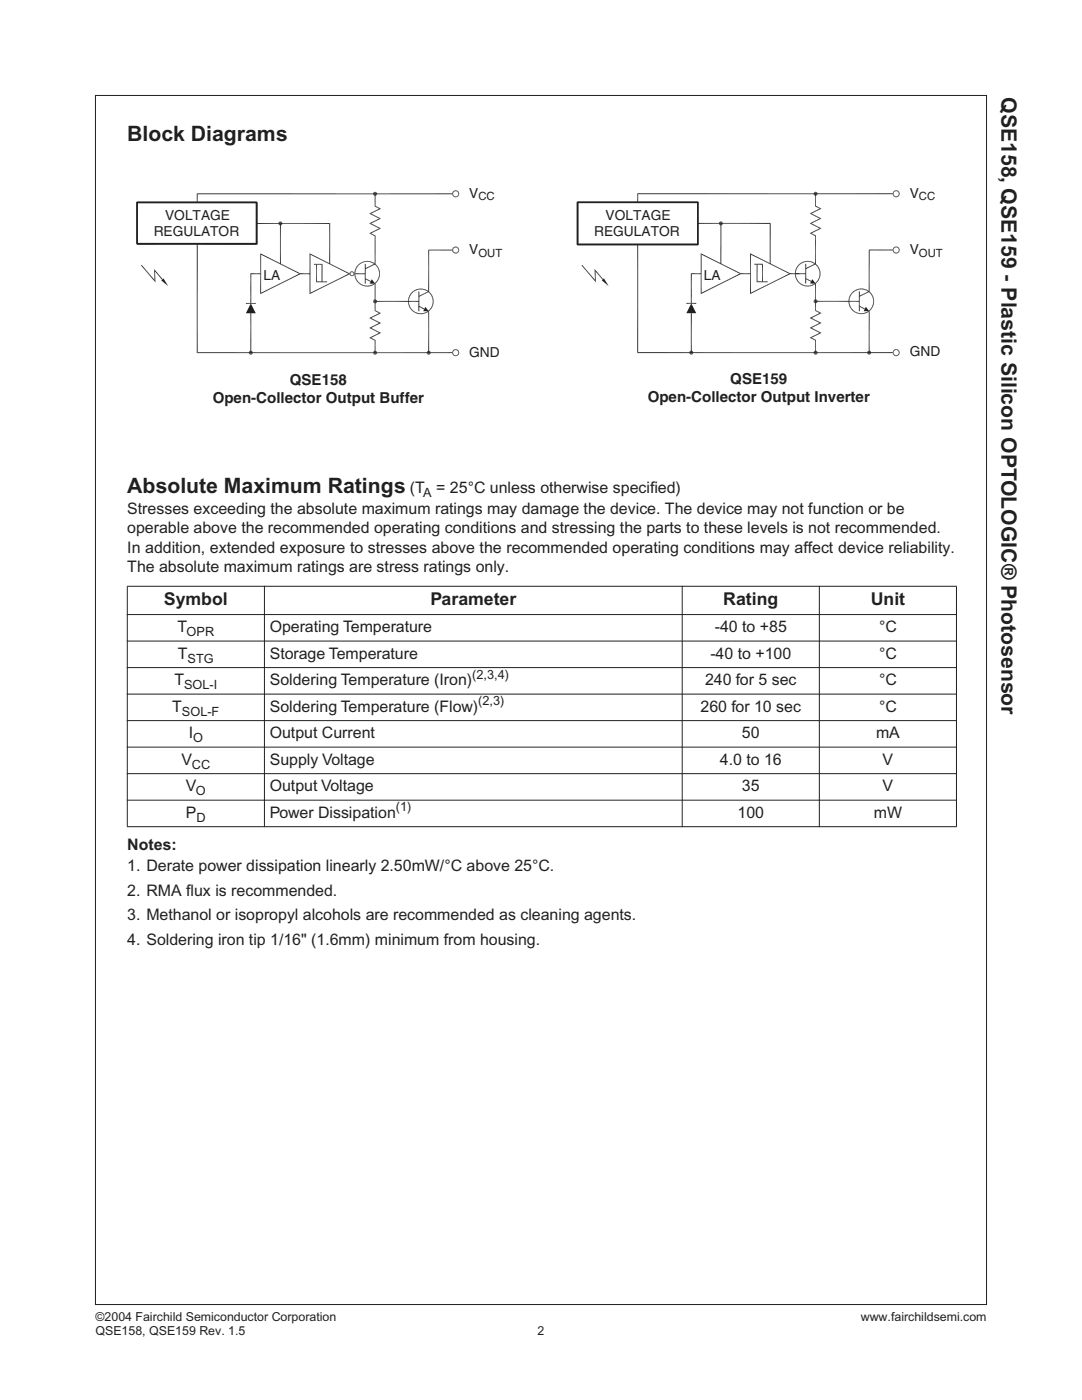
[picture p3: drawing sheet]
<svg xmlns="http://www.w3.org/2000/svg" width="216mm" height="279mm" viewBox="0 0 216 279" stroke-linecap="round" stroke-linejoin="round" font-family="sans-serif">
<g fill="none" stroke="#231f20" stroke-width=".2">
<path d="M19 19.1h177.8v241.2h-177.8zM25.3 117h165.6M25.4 117.1v47.8M52.8 116.9v48.2M136.1 116.9v48.2M163.5 116.9v48.2M190.9 117.1v47.8M25.3 122.6h165.6M25.3 127.9h165.6M25.3 133.2h165.6M25.3 138.5h165.6M25.3 143.8h165.6"/>
<path d="M25.3 149.1h165.6M25.3 154.4h165.6M25.3 159.7h165.6M25.3 165h165.6"/>
</g>
<path d="M27.1 34h162.2v56.4h-162.2z" fill="#fff"/>
<g fill="#231f20">
<path d="M39.3 38.6l.1 1.9h-.1z"/>
<path d="M39.3 38.6l.1 .2v1.7z"/>
</g>
<path d="M39.3 38.7h50.9" fill="none" stroke="#231f20" stroke-width=".2"/>
<g fill="#231f20">
<path d="M85.5 70.4l.4-.2v.2z"/>
<path d="M85.8 70.1l.1 .1-.4 .2z"/>
<path d="M85.7 70l.1 .1-.3 .3z"/>
<path d="M85.5 70h.2l-.2 .4z"/>
<path d="M85.4 70h.1v.4z"/>
<path d="M85.3 70.1l.1-.1 .1 .4z"/>
<path d="M85.3 70.1l.2 .3-.3-.2z"/>
<path d="M85.2 70.2l.3 .2h-.4z"/>
<path d="M85.1 70.4h.4l-.3 .1z"/>
<path d="M85.2 70.5l.3-.1-.2 .3z"/>
<path d="M85.5 70.4l-.1 .4-.1-.1z"/>
<path d="M85.5 70.4v.4h-.1z"/>
<path d="M85.5 70.4l.2 .4h-.2z"/>
<path d="M85.5 70.4l.3 .3-.1 .1z"/>
<path d="M85.5 70.4l.4 .1-.1 .2z"/>
<path d="M85.5 70.4h.4v.1z"/>
<path d="M83.6 59.2l1.9-1.1 .1 .2z"/>
<path d="M83.5 59.1l2-1-1.9 1.1z"/>
<path d="M86.5 59.7v.5h-.1z"/>
<path d="M86.3 59.8l.2-.1-.1 .5z"/>
<path d="M86.4 59.4l.1 .3-.2 .1z"/>
<path d="M86.2 59.4h.2l-.1 .4z"/>
<path d="M86.2 59l.2 .4h-.2z"/>
<path d="M86.1 59.1l.1-.1v.4z"/>
<path d="M86 58.6l.2 .4-.1 .1z"/>
<path d="M85.9 58.7l.1-.1 .1 .5z"/>
<path d="M85.8 58.3l.2 .3-.1 .1z"/>
<path d="M85.7 58.5l.1-.2 .1 .4z"/>
<path d="M85.5 58.1l.3 .2-.1 .2z"/>
<path d="M85.5 58.1l.2 .4-.3-.3z"/>
<path d="M85.1 57.9l.4 .2-.1 .1z"/>
<path d="M85.1 57.9l.3 .3-.4-.2z"/>
<path d="M84.8 57.7l.3 .2-.1 .1z"/>
<path d="M84.8 57.7l.2 .3-.3-.1z"/>
<path d="M84.4 57.6l.4 .1-.1 .2z"/>
<path d="M84.4 57.6l.3 .3-.4-.1z"/>
<path d="M84 57.6h.4l-.1 .2z"/>
<path d="M84 57.6l.3 .2h-.3z"/>
<path d="M83.6 57.6h.4v.2z"/>
<path d="M83.6 57.6l.4 .2h-.4z"/>
<path d="M83.2 57.7l.4-.1v.2z"/>
<path d="M83.2 57.7l.4 .1-.4 .1z"/>
<path d="M82.8 57.9l.4-.2v.2z"/>
<path d="M82.8 57.9h.4l-.3 .1z"/>
<path d="M82.5 58.1l.3-.2 .1 .1z"/>
<path d="M82.5 58.1l.4-.1-.3 .2z"/>
<path d="M82.2 58.3l.3-.2 .1 .1z"/>
<path d="M82.2 58.3l.4-.1-.3 .3z"/>
<path d="M82.2 58.3l.1 .2-.4 .1z"/>
<path d="M81.9 58.6l.4-.1-.3 .2z"/>
<path d="M81.9 58.6l.1 .1-.3 .3z"/>
<path d="M81.7 59l.3-.3-.2 .4z"/>
<path d="M81.7 59l.1 .1-.3 .3z"/>
<path d="M81.5 59.4l.3-.3-.1 .3z"/>
<path d="M81.5 59.4h.2l-.3 .3z"/>
<path d="M81.7 59.4l-.1 .4-.2-.1z"/>
<path d="M81.4 59.7l.2 .1-.2 .4z"/>
<path d="M81.6 59.8v.4h-.2z"/>
<path d="M81.4 60.2h.2l-.2 .4z"/>
<path d="M81.6 60.2v.3l-.2 .1z"/>
<path d="M81.4 60.6l.2-.1-.1 .4z"/>
<path d="M81.6 60.5l.1 .4h-.2z"/>
<path d="M81.5 60.9h.2v.4z"/>
<path d="M81.7 60.9l.1 .3-.1 .1z"/>
<path d="M81.7 61.3l.1-.1 .1 .5z"/>
<path d="M81.8 61.2l.2 .3-.1 .2z"/>
<path d="M81.9 61.7l.1-.2 .2 .5z"/>
<path d="M82 61.5l.3 .3-.1 .2z"/>
<path d="M82.2 62l.1-.2 .2 .4z"/>
<path d="M82.3 61.8l.3 .3-.1 .1z"/>
<path d="M82.6 62.1l.2 .3-.3-.2z"/>
<path d="M82.6 62.1l.3 .2-.1 .1z"/>
<path d="M82.9 62.3l.3 .3-.4-.2z"/>
<path d="M82.9 62.3l.3 .1v.2z"/>
<path d="M83.2 62.4l.4 .3-.4-.1z"/>
<path d="M83.2 62.4l.4 .1v.2z"/>
<path d="M83.6 62.5l.4 .2h-.4z"/>
<path d="M83.6 62.5h.4v.2z"/>
<path d="M84 62.5l.4 .2h-.4z"/>
<path d="M84 62.5h.3l.1 .2z"/>
<path d="M84.3 62.5l.5 .1-.4 .1z"/>
<path d="M84.3 62.5l.4-.1 .1 .2z"/>
<path d="M84.7 62.4h.4l-.3 .2z"/>
<path d="M84.7 62.4l.3-.1 .1 .1z"/>
<path d="M85 62.3l.5-.1-.4 .2z"/>
<path d="M85 62.3l.4-.2 .1 .1z"/>
<path d="M85.4 62.1l.4-.1-.3 .2z"/>
<path d="M85.4 62.1l.3-.3 .1 .2z"/>
<path d="M85.7 61.8l.3-.1-.2 .3z"/>
<path d="M85.9 61.5l.1 .2-.3 .1z"/>
<path d="M85.9 61.5l.3-.2-.2 .4z"/>
<path d="M86.1 61.2l.1 .1-.3 .2z"/>
<path d="M86.1 61.2l.3-.3-.2 .4z"/>
<path d="M86.2 60.9h.2l-.3 .3z"/>
<path d="M86.5 60.6l-.1 .3h-.2z"/>
<path d="M86.3 60.5l.2 .1-.3 .3z"/>
<path d="M86.5 60.2v.4l-.2-.1z"/>
<path d="M86.4 60.2h.1l-.2 .3z"/>
<path d="M84.9 61.2l.6 .9h-1.1z"/>
</g>
<path d="M27.3 48.7h24.1M27.3 40.5h24.1M27.4 40.4v8.4M51.3 40.4v8.4" fill="none" stroke="#231f20" stroke-width=".2"/>
<g fill="#231f20">
<path d="M74.8 47.1l.1 1h-.1z"/>
<path d="M74.8 47.1l.1-.1v1.1z"/>
<path d="M73.7 46.6l1.2 .4-.1 .1z"/>
<path d="M73.7 46.6h.4l.8 .4z"/>
<path d="M73.7 46.6l1.9-1-1.5 1z"/>
<path d="M74.1 46.6l1.5-1h.4z"/>
<path d="M73.7 44.6l2.3 1h-.4z"/>
<path d="M73.7 44.6h.4l1.9 1z"/>
<path d="M73.7 44.6l1.9-1-1.5 1z"/>
<path d="M74.1 44.6l1.5-1h.4z"/>
<path d="M73.7 42.6l2.3 1h-.4z"/>
<path d="M73.7 42.6h.4l1.9 1z"/>
<path d="M73.7 42.6l1.9-.9-1.5 .9z"/>
<path d="M74.1 42.6l1.5-.9h.4z"/>
<path d="M74.8 41.2l1.2 .5h-.4z"/>
<path d="M74.8 41.2l.1-.1 1.1 .6z"/>
<path d="M74.8 40.3l.1 .8-.1 .1z"/>
<path d="M74.8 40.3h.1v.8z"/>
<path d="M52.1 50.8l8 3.8h-.4z"/>
<path d="M51.9 50.5l8.2 4.1-8-3.8z"/>
</g>
<path d="M52 50.5v8.2" fill="none" stroke="#231f20" stroke-width=".2"/>
<g fill="#231f20">
<path d="M52.1 58.4l7.6-3.8-7.8 4.1z"/>
<path d="M51.9 58.7l7.8-4.1h.4z"/>
<path d="M50 60.6l1 1.9h-1.9z"/>
<path d="M50 70.4l.4-.2v.2z"/>
<path d="M50 70.4l.3-.3 .1 .1z"/>
<path d="M50.2 70l.1 .1-.3 .3z"/>
<path d="M50 70h.2l-.2 .4z"/>
<path d="M49.9 70h.1v.4z"/>
<path d="M49.8 70.1l.1-.1 .1 .4z"/>
<path d="M49.8 70.1l.2 .3-.3-.2z"/>
<path d="M49.7 70.2l.3 .2h-.3z"/>
<path d="M49.7 70.4h.3l-.3 .1z"/>
<path d="M49.7 70.5l.3-.1-.2 .3z"/>
<path d="M50 70.4l-.1 .4-.1-.1z"/>
<path d="M50 70.4v.4h-.1z"/>
<path d="M50 70.4l.2 .4h-.2z"/>
<path d="M50 70.4l.3 .3-.1 .1z"/>
<path d="M50 70.4l.4 .1-.1 .2z"/>
<path d="M50 70.4h.4v.1z"/>
</g>
<path d="M50.1 62.5v7.9" fill="none" stroke="#231f20" stroke-width=".2"/>
<g fill="#231f20">
<path d="M28.1 53l.2-.1 2.5 3z"/>
<path d="M28.1 53l2.7 2.9 .2 .5z"/>
</g>
<path d="M30.9 53.7v2.7" fill="none" stroke="#231f20" stroke-width=".29"/>
<g fill="#231f20">
<path d="M30.7 53.7l1.8 2-1.6-1.5z"/>
<path d="M30.9 54.2l1.6 1.5-.2 .1z"/>
<path d="M32.2 56l.4-.4 1 1.5z"/>
<path d="M50.1 54.7l1.9-.2v.2z"/>
</g>
<path d="M50 54.6h2M50.1 54.5v4.1" fill="none" stroke="#231f20" stroke-width=".2"/>
<g fill="#231f20">
<path d="M49.1 60.6l1.9-.1v.1z"/>
<path d="M49.1 60.5h1.9l-1.9 .1z"/>
<path d="M50 58.6h.1v2z"/>
<path d="M50 58.6l.1 2h-.1z"/>
</g>
<path d="M74.8 56.6v4.5M83.6 58.2v3.9" fill="none" stroke="#231f20" stroke-width=".2"/>
<g fill="#231f20">
<path d="M74.8 70.4l.4-.2v.2z"/>
<path d="M75.1 70.1l.1 .1-.4 .2z"/>
<path d="M75 70l.1 .1-.3 .3z"/>
<path d="M74.8 70h.2l-.2 .4z"/>
<path d="M74.7 70h.1v.4z"/>
<path d="M74.6 70.1l.1-.1 .1 .4z"/>
<path d="M74.6 70.1l.2 .3-.3-.2z"/>
<path d="M74.5 70.2l.3 .2h-.3z"/>
<path d="M74.5 70.4h.3l-.3 .1z"/>
<path d="M74.5 70.5l.3-.1-.2 .3z"/>
<path d="M74.6 70.7l.2-.3-.1 .4z"/>
<path d="M74.8 70.4v.4h-.1z"/>
<path d="M74.8 70.4l.2 .4h-.2z"/>
<path d="M74.8 70.4l.3 .3-.1 .1z"/>
<path d="M74.8 70.4l.4 .1-.1 .2z"/>
<path d="M74.8 70.4h.4v.1z"/>
<path d="M74.8 69h.1v1.4z"/>
<path d="M74.8 69l.1 1.4h-.1z"/>
<path d="M74.8 68l.1 1h-.1z"/>
<path d="M74.8 68l.1-.1v1.1z"/>
<path d="M73.7 67.4l1.2 .5-.1 .1z"/>
<path d="M73.7 67.4h.4l.8 .5z"/>
<path d="M73.7 67.4l1.9-1-1.5 1z"/>
<path d="M74.1 67.4l1.5-1h.4z"/>
<path d="M73.7 65.5l2.3 .9h-.4z"/>
<path d="M73.7 65.5h.4l1.9 .9z"/>
<path d="M73.7 65.5l1.9-1-1.5 1z"/>
<path d="M74.1 65.5l1.5-1h.4z"/>
<path d="M73.7 63.5l2.3 1h-.4z"/>
<path d="M73.7 63.5h.4l1.9 1z"/>
<path d="M73.7 63.5l1.9-1-1.5 1z"/>
<path d="M74.1 63.5l1.5-1h.4z"/>
<path d="M74.8 62.1l1.2 .4h-.4z"/>
<path d="M74.8 62.1l.1-.2 1.1 .6z"/>
<path d="M74.8 61.1l.1 .8-.1 .2z"/>
<path d="M74.8 61.1h.1v.8z"/>
<path d="M83.6 61l1.1 .6-1.2-.4z"/>
<path d="M83.5 61.2l1.2 .4-.1 .2z"/>
<path d="M70.7 54.4v.2h-.2z"/>
<path d="M70.5 54.5l.2-.1-.2 .2z"/>
<path d="M70.6 54.3l.1 .1-.2 .1z"/>
<path d="M70.4 54.4l.2-.1-.1 .2z"/>
<path d="M70.4 54.2l.2 .1-.2 .1z"/>
<path d="M70.4 54.2v.2z"/>
<path d="M70.2 54.1l.2 .1-.1 .1z"/>
<path d="M70.2 54.1l.1 .2z"/>
<path d="M70 54.2l.2-.1v.2z"/>
<path d="M70 54.2l.2 .1z"/>
<path d="M69.9 54.3l.1-.1 .1 .1z"/>
<path d="M69.9 54.3h.2z"/>
<path d="M69.9 54.3l.1 .1h-.2z"/>
<path d="M69.8 54.4h.2z"/>
<path d="M69.8 54.4l.1 .1-.2 .1z"/>
<path d="M69.7 54.6l.2-.1z"/>
<path d="M69.7 54.6h.2l-.1 .2z"/>
<path d="M69.9 54.6l-.1 .2z"/>
<path d="M69.8 54.8h.1v.2z"/>
<path d="M69.9 54.8v.2z"/>
<path d="M70 54.9v.2l-.1-.1z"/>
<path d="M70 54.9v.2z"/>
<path d="M70.1 54.9l.1 .2h-.2z"/>
<path d="M70.1 54.9l.1 .2z"/>
<path d="M70.2 54.9l.2 .2h-.2z"/>
<path d="M70.2 54.9l.2 .2z"/>
<path d="M70.3 54.9l.3 .1-.2 .1z"/>
<path d="M70.3 54.9l.3 .1z"/>
<path d="M70.4 54.9l.3-.1-.1 .2z"/>
<path d="M70.5 54.8h.2l-.3 .1z"/>
<path d="M70.5 54.8l.2-.2v.2z"/>
<path d="M70.5 54.6h.2l-.2 .2z"/>
<path d="M61.9 50.8l8 3.8h-.4z"/>
<path d="M61.8 50.5l8.1 4.1-8-3.8z"/>
</g>
<path d="M61.9 50.5v8.2" fill="none" stroke="#231f20" stroke-width=".2"/>
<g fill="#231f20">
<path d="M61.9 58.4l7.6-3.8-7.7 4.1z"/>
<path d="M61.8 58.7l7.7-4.1h.4z"/>
<path d="M62.6 52.7h1.7l-1.7 .1z"/>
<path d="M62.6 52.8l1.7-.1-.1 .1z"/>
</g>
<path d="M64.3 52.7v3.5" fill="none" stroke="#231f20" stroke-width=".2"/>
<g fill="#231f20">
<path d="M59.9 54.7l2-.2v.2z"/>
<path d="M59.9 54.5h2l-2 .2z"/>
</g>
<path d="M63.1 56.2h2.2M63.2 52.7v3.6M74.8 48.1v4.6M74.8 60.1h6.8" fill="none" stroke="#231f20" stroke-width=".2"/>
<g fill="#231f20">
<path d="M75.8 54.2v.4h-.1z"/>
<path d="M75.6 54.3l.2-.1-.1 .4z"/>
<path d="M75.7 53.8l.1 .4-.2 .1z"/>
<path d="M75.5 53.9l.2-.1-.1 .5z"/>
<path d="M75.5 53.5l.2 .3-.2 .1z"/>
<path d="M75.4 53.5h.1v.4z"/>
<path d="M75.3 53.1l.2 .4h-.1z"/>
<path d="M75.2 53.2l.1-.1 .1 .4z"/>
<path d="M75.1 52.8l.2 .3-.1 .1z"/>
<path d="M75 52.9l.1-.1 .1 .4z"/>
<path d="M74.8 52.6l.3 .2-.1 .1z"/>
<path d="M74.8 52.6l.2 .3-.3-.2z"/>
<path d="M74.4 52.3l.4 .3-.1 .1z"/>
<path d="M74.4 52.3l.3 .4-.3-.2z"/>
<path d="M74.1 52.2l.3 .1v.2z"/>
<path d="M74.1 52.2l.3 .3-.4-.1z"/>
<path d="M73.7 52.1l.4 .1-.1 .2z"/>
<path d="M73.7 52.1l.3 .3-.4-.1z"/>
<path d="M73.3 52.1h.4l-.1 .2z"/>
<path d="M73.3 52.1l.3 .2h-.3z"/>
<path d="M72.9 52.1h.4v.2z"/>
<path d="M72.9 52.1l.4 .2h-.4z"/>
<path d="M72.5 52.2l.4-.1v.2z"/>
<path d="M72.5 52.2l.4 .1-.4 .1z"/>
<path d="M72.1 52.3l.4-.1v.2z"/>
<path d="M72.1 52.3l.4 .1-.3 .1z"/>
<path d="M71.8 52.6l.3-.3 .1 .2z"/>
<path d="M71.8 52.6l.4-.1-.3 .2z"/>
<path d="M71.5 52.8l.3-.2 .1 .1z"/>
<path d="M71.5 52.8l.4-.1-.3 .2z"/>
<path d="M71.5 52.8l.1 .1-.4 .2z"/>
<path d="M71.2 53.1l.4-.2-.2 .3z"/>
<path d="M71.2 53.1l.2 .1-.4 .3z"/>
<path d="M71 53.5l.4-.3-.2 .3z"/>
<path d="M71 53.5h.2l-.4 .3z"/>
<path d="M70.8 53.8l.4-.3-.2 .4z"/>
<path d="M70.8 53.8l.2 .1-.3 .3z"/>
<path d="M71 53.9l-.1 .4-.2-.1z"/>
<path d="M70.7 54.2l.2 .1-.2 .3z"/>
<path d="M70.9 54.3v.3h-.2z"/>
<path d="M70.7 54.6h.2l-.2 .4z"/>
<path d="M70.9 54.6v.4h-.2z"/>
<path d="M70.7 55h.2l-.1 .4z"/>
<path d="M70.9 55l.1 .4h-.2z"/>
<path d="M70.8 55.4h.2v.4z"/>
<path d="M71 55.4l.2 .3-.2 .1z"/>
<path d="M71 55.8l.2-.1v.4z"/>
<path d="M71.2 55.7l.2 .3-.2 .1z"/>
<path d="M71.2 56.1l.2-.1 .1 .4z"/>
<path d="M71.4 56l.2 .3-.1 .1z"/>
<path d="M71.5 56.4l.1-.1 .2 .4z"/>
<path d="M71.6 56.3l.3 .3-.1 .1z"/>
<path d="M71.9 56.6l.2 .3-.3-.2z"/>
<path d="M71.9 56.6l.3 .2-.1 .1z"/>
<path d="M72.2 56.8l.3 .3-.4-.2z"/>
<path d="M72.2 56.8l.3 .1v.2z"/>
<path d="M72.5 56.9l.4 .3-.4-.1z"/>
<path d="M72.5 56.9l.4 .1v.2z"/>
<path d="M72.9 57l.4 .2h-.4z"/>
<path d="M72.9 57h.4v.2z"/>
<path d="M73.3 57l.4 .2h-.4z"/>
<path d="M73.3 57h.3l.1 .2z"/>
<path d="M73.6 57l.5 .1-.4 .1z"/>
<path d="M73.6 57l.4-.1 .1 .2z"/>
<path d="M74 56.9h.4l-.3 .2z"/>
<path d="M74 56.9l.4-.1v.1z"/>
<path d="M74.4 56.8l.4-.1-.4 .2z"/>
<path d="M74.4 56.8l.3-.2 .1 .1z"/>
<path d="M74.7 56.6l.4-.2-.3 .3z"/>
<path d="M74.7 56.6l.3-.3 .1 .1z"/>
<path d="M75 56.3l.3-.2-.2 .3z"/>
<path d="M75.2 56l.1 .1-.3 .2z"/>
<path d="M75.2 56l.3-.2-.2 .3z"/>
<path d="M75.4 55.7l.1 .1-.3 .2z"/>
<path d="M75.4 55.7l.3-.3-.2 .4z"/>
<path d="M75.5 55.4h.2l-.3 .3z"/>
<path d="M75.8 55l-.1 .4h-.2z"/>
<path d="M75.6 55h.2l-.3 .4z"/>
<path d="M75.8 54.6v.4h-.2z"/>
<path d="M75.7 54.6h.1l-.2 .4z"/>
</g>
<path d="M72.9 52.7v3.9" fill="none" stroke="#231f20" stroke-width=".2"/>
<g fill="#231f20">
<path d="M74.2 55.7l.6 .9h-1.1z"/>
<path d="M74.8 60.2l.4-.2v.2z"/>
<path d="M75.1 59.9l.1 .1-.4 .2z"/>
<path d="M75 59.8l.1 .1-.3 .3z"/>
<path d="M74.8 59.8h.2l-.2 .4z"/>
<path d="M74.7 59.8h.1v.4z"/>
<path d="M74.6 59.9l.1-.1 .1 .4z"/>
<path d="M74.6 59.9l.2 .3-.3-.2z"/>
<path d="M74.5 60l.3 .2h-.3z"/>
<path d="M74.5 60.2h.3l-.3 .1z"/>
<path d="M74.5 60.3l.3-.1-.2 .2z"/>
<path d="M74.6 60.4l.2-.2-.1 .3z"/>
<path d="M74.8 60.2v.3h-.1z"/>
<path d="M74.8 60.2l.2 .3h-.2z"/>
<path d="M74.8 60.2l.3 .2-.1 .1z"/>
<path d="M74.8 60.2l.4 .1-.1 .1z"/>
<path d="M74.8 60.2h.4v.1z"/>
<path d="M72.9 53.7l1.9-1.1 .1 .1z"/>
<path d="M72.8 53.6l2-1-1.9 1.1z"/>
<path d="M72.9 55.5l1.1 .6-1.2-.4z"/>
<path d="M72.8 55.7l1.2 .4-.1 .1z"/>
<path d="M70.9 54.5h2l-2 .2z"/>
<path d="M70.9 54.7l2-.2v.2z"/>
<path d="M81.6 60.1h2l-2 .1z"/>
<path d="M81.6 60.2l2-.1v.1z"/>
<path d="M74.8 38.7l.4-.2v.2z"/>
<path d="M74.8 38.7l.3-.3 .1 .1z"/>
<path d="M75 38.3l.1 .1-.3 .3z"/>
<path d="M74.8 38.3h.2l-.2 .4z"/>
<path d="M74.7 38.3h.1v.4z"/>
<path d="M74.6 38.4l.1-.1 .1 .4z"/>
<path d="M74.6 38.4l.2 .3-.3-.2z"/>
<path d="M74.5 38.5l.3 .2h-.3z"/>
<path d="M74.5 38.7h.3l-.3 .1z"/>
<path d="M74.5 38.8l.3-.1-.2 .3z"/>
<path d="M74.6 39l.2-.3-.1 .3z"/>
<path d="M74.8 38.7v.4l-.1-.1z"/>
<path d="M74.8 38.7l.2 .3-.2 .1z"/>
<path d="M74.8 38.7l.3 .3h-.1z"/>
<path d="M74.8 38.7l.4 .1-.1 .2z"/>
<path d="M74.8 38.7h.4v.1z"/>
<path d="M74.8 38.7l.1 1.6h-.1z"/>
<path d="M74.8 38.7h.1v1.6z"/>
<path d="M91.6 70.2v.2h-.1z"/>
<path d="M91.4 70.2h.2l-.1 .2z"/>
<path d="M91.5 70l.1 .2h-.2z"/>
<path d="M91.4 70.1l.1-.1-.1 .2z"/>
<path d="M91.3 69.8l.2 .2-.1 .1z"/>
<path d="M91.3 69.8l.1 .3-.2-.1z"/>
<path d="M91.1 69.7l.2 .1-.1 .2z"/>
<path d="M91.1 69.7l.1 .3-.1-.1z"/>
<path d="M90.9 69.7h.2v.2z"/>
<path d="M90.9 69.7l.2 .2h-.2z"/>
<path d="M90.7 69.7h.2v.2z"/>
<path d="M90.7 69.7l.2 .2h-.1z"/>
<path d="M90.5 69.8l.2-.1 .1 .2z"/>
<path d="M90.5 69.8l.3 .1-.2 .1z"/>
<path d="M90.4 70l.1-.2 .1 .2z"/>
<path d="M90.4 70h.2l-.1 .1z"/>
<path d="M90.4 70l.1 .1-.2 .1z"/>
<path d="M90.3 70.2l.2-.1-.1 .1z"/>
<path d="M90.3 70.2h.1l-.2 .2z"/>
<path d="M90.2 70.4l.2-.2v.2z"/>
<path d="M90.2 70.4h.2l-.1 .2z"/>
<path d="M90.4 70.4v.1l-.1 .1z"/>
<path d="M90.3 70.6l.1-.1v.3z"/>
<path d="M90.4 70.5l.1 .2-.1 .1z"/>
<path d="M90.4 70.8l.1-.1v.3z"/>
<path d="M90.5 70.7l.1 .1-.1 .2z"/>
<path d="M90.6 70.8l.1 .3-.2-.1z"/>
<path d="M90.6 70.8l.2 .1-.1 .2z"/>
<path d="M90.8 70.9l.1 .2h-.2z"/>
<path d="M90.8 70.9h.1v.2z"/>
<path d="M90.9 70.9l.2 .2h-.2z"/>
<path d="M90.9 70.9h.2v.2z"/>
<path d="M91.1 70.9l.2 .1-.2 .1z"/>
<path d="M91.1 70.9l.1-.1 .1 .2z"/>
<path d="M91.2 70.8h.3l-.2 .2z"/>
<path d="M91.4 70.7l.1 .1h-.3z"/>
<path d="M91.4 70.7l.2-.1-.1 .2z"/>
<path d="M91.4 70.5l.2 .1-.2 .1z"/>
<path d="M91.4 70.5l.2-.1v.2z"/>
<path d="M91.5 70.4h.1l-.2 .1z"/>
</g>
<path d="M85.5 62.1v8.3" fill="none" stroke="#231f20" stroke-width=".2"/>
<g fill="#231f20">
<path d="M91.6 49.7v.2h-.1z"/>
<path d="M91.4 49.7h.2l-.1 .2z"/>
<path d="M91.5 49.5l.1 .2h-.2z"/>
<path d="M91.4 49.6l.1-.1-.1 .2z"/>
<path d="M91.3 49.3l.2 .2-.1 .1z"/>
<path d="M91.3 49.3l.1 .3-.2-.1z"/>
<path d="M91.1 49.2l.2 .1-.1 .2z"/>
<path d="M91.1 49.2l.1 .3-.1-.1z"/>
<path d="M90.9 49.2h.2v.2z"/>
<path d="M90.9 49.2l.2 .2h-.2z"/>
<path d="M90.7 49.2h.2v.2z"/>
<path d="M90.7 49.2l.2 .2h-.1z"/>
<path d="M90.5 49.3l.2-.1 .1 .2z"/>
<path d="M90.5 49.3l.3 .1-.2 .1z"/>
<path d="M90.4 49.5l.1-.2 .1 .2z"/>
<path d="M90.4 49.5h.2l-.1 .1z"/>
<path d="M90.4 49.5l.1 .1-.2 .1z"/>
<path d="M90.3 49.7l.2-.1-.1 .1z"/>
<path d="M90.3 49.7h.1l-.2 .2z"/>
<path d="M90.2 49.9l.2-.2v.2z"/>
<path d="M90.2 49.9h.2l-.1 .2z"/>
<path d="M90.4 49.9v.2h-.1z"/>
<path d="M90.3 50.1h.1v.2z"/>
<path d="M90.4 50.1l.1 .1-.1 .1z"/>
<path d="M90.4 50.3l.1-.1v.3z"/>
<path d="M90.5 50.2l.1 .1-.1 .2z"/>
<path d="M90.6 50.3l.1 .3-.2-.1z"/>
<path d="M90.6 50.3l.2 .1-.1 .2z"/>
<path d="M90.8 50.4l.1 .2h-.2z"/>
<path d="M90.8 50.4h.1v.2z"/>
<path d="M90.9 50.4l.2 .2h-.2z"/>
<path d="M90.9 50.4h.2v.2z"/>
<path d="M91.1 50.4l.2 .1-.2 .1z"/>
<path d="M91.1 50.4l.1-.1 .1 .2z"/>
<path d="M91.2 50.3h.3l-.2 .2z"/>
<path d="M91.4 50.2l.1 .1h-.3z"/>
<path d="M91.4 50.2l.2-.1-.1 .2z"/>
<path d="M91.4 50.1h.2l-.2 .1z"/>
<path d="M91.4 50.1l.2-.2v.2z"/>
<path d="M91.5 49.9h.1l-.2 .2z"/>
</g>
<path d="M85.5 49.9h4.7" fill="none" stroke="#231f20" stroke-width=".2"/>
<g fill="#231f20">
<path d="M91.6 38.5v.2h-.1z"/>
<path d="M91.4 38.5h.2l-.1 .2z"/>
<path d="M91.5 38.3l.1 .2h-.2z"/>
<path d="M91.4 38.4l.1-.1-.1 .2z"/>
<path d="M91.3 38.1l.2 .2-.1 .1z"/>
<path d="M91.3 38.1l.1 .3-.2-.1z"/>
<path d="M91.1 38l.2 .1-.1 .2z"/>
<path d="M91.1 38l.1 .3-.1-.1z"/>
<path d="M90.9 38h.2v.2z"/>
<path d="M90.9 38l.2 .2h-.2z"/>
<path d="M90.7 38h.2v.2z"/>
<path d="M90.7 38l.2 .2h-.1z"/>
<path d="M90.5 38.1l.2-.1 .1 .2z"/>
<path d="M90.5 38.1l.3 .1-.2 .1z"/>
<path d="M90.5 38.1l.1 .2h-.2z"/>
<path d="M90.4 38.3h.2l-.1 .1z"/>
<path d="M90.4 38.3l.1 .1-.2 .1z"/>
<path d="M90.3 38.5l.2-.1-.1 .1z"/>
<path d="M90.3 38.5h.1l-.2 .2z"/>
<path d="M90.2 38.7l.2-.2v.2z"/>
<path d="M90.2 38.7h.2l-.1 .2z"/>
<path d="M90.4 38.7v.1l-.1 .1z"/>
<path d="M90.3 38.9l.1-.1v.3z"/>
<path d="M90.4 38.8l.1 .2-.1 .1z"/>
<path d="M90.4 39.1l.1-.1v.2z"/>
<path d="M90.5 39l.1 .1-.1 .1z"/>
<path d="M90.6 39.1l.1 .2-.2-.1z"/>
<path d="M90.6 39.1l.2 .1-.1 .1z"/>
<path d="M90.8 39.2l.1 .2-.2-.1z"/>
<path d="M90.8 39.2h.1v.2z"/>
<path d="M90.9 39.2l.2 .1-.2 .1z"/>
<path d="M90.9 39.2h.2v.1z"/>
<path d="M91.1 39.2h.2l-.2 .1z"/>
<path d="M91.1 39.2l.1-.1 .1 .1z"/>
<path d="M91.2 39.1h.3l-.2 .1z"/>
<path d="M91.4 39l.1 .1h-.3z"/>
<path d="M91.4 39l.2-.1-.1 .2z"/>
<path d="M91.4 38.8l.2 .1-.2 .1z"/>
<path d="M91.4 38.8l.2-.1v.2z"/>
<path d="M91.5 38.7h.1l-.2 .1z"/>
</g>
<path d="M85.5 49.9v8.3" fill="none" stroke="#231f20" stroke-width=".2"/>
<g fill="#231f20">
<path d="M55.9 44.6l.4-.2v.2z"/>
<path d="M56.2 44.3l.1 .1-.4 .2z"/>
<path d="M56.1 44.2l.1 .1-.3 .3z"/>
<path d="M55.9 44.2h.2l-.2 .4z"/>
<path d="M55.8 44.2h.1v.4z"/>
<path d="M55.7 44.3l.1-.1 .1 .4z"/>
<path d="M55.7 44.3l.2 .3-.3-.2z"/>
<path d="M55.6 44.4l.3 .2h-.3z"/>
<path d="M55.6 44.6h.3l-.3 .2z"/>
<path d="M55.6 44.8l.3-.2-.2 .3z"/>
<path d="M55.7 44.9l.2-.3-.1 .4z"/>
<path d="M55.9 44.6v.4h-.1z"/>
<path d="M55.9 44.6l.2 .4h-.2z"/>
<path d="M55.9 44.6l.3 .3-.1 .1z"/>
<path d="M55.9 44.6l.4 .2-.1 .1z"/>
<path d="M55.9 44.6h.4v.2z"/>
</g>
<path d="M39.4 48.7v21.8M51.3 44.6h14.6M56 44.6v8.1M65.8 44.5v8.2M39.3 70.4h50.9" fill="none" stroke="#231f20" stroke-width=".2"/>
<g fill="#231f20">
<path d="M160.8 55.5l1.1 .6-1.2-.4z"/>
<path d="M160.7 55.7l1.2 .4-.1 .1z"/>
<path d="M163.7 54.2v.4h-.2z"/>
<path d="M163.5 54.2h.2l-.2 .4z"/>
<path d="M163.6 53.8l.1 .4h-.2z"/>
<path d="M163.4 53.9l.2-.1-.1 .4z"/>
<path d="M163.4 53.5l.2 .3-.2 .1z"/>
<path d="M163.3 53.5h.1v.4z"/>
<path d="M163.2 53.1l.2 .4h-.1z"/>
<path d="M163.1 53.2l.1-.1 .1 .4z"/>
<path d="M163 52.8l.2 .3-.1 .1z"/>
<path d="M162.8 52.9l.2-.1 .1 .4z"/>
<path d="M162.7 52.5l.3 .3-.2 .1z"/>
<path d="M162.7 52.5l.1 .4-.2-.2z"/>
<path d="M162.3 52.3l.4 .2-.1 .2z"/>
<path d="M162.3 52.3l.3 .4-.4-.2z"/>
<path d="M162 52.2l.3 .1-.1 .2z"/>
<path d="M162 52.2l.2 .3-.3-.1z"/>
<path d="M161.6 52.1l.4 .1-.1 .2z"/>
<path d="M161.6 52.1l.3 .3-.4-.1z"/>
<path d="M161.2 52.1h.4l-.1 .2z"/>
<path d="M161.2 52.1l.3 .2-.3-.1z"/>
<path d="M160.8 52.1h.4v.1z"/>
<path d="M160.8 52.1l.4 .1-.4 .1z"/>
<path d="M160.4 52.2l.4-.1v.2z"/>
<path d="M160.4 52.2l.4 .1-.4 .1z"/>
<path d="M160 52.3l.4-.1v.2z"/>
<path d="M160 52.3l.4 .1-.3 .1z"/>
<path d="M159.7 52.5l.3-.2 .1 .2z"/>
<path d="M159.7 52.5h.4l-.3 .2z"/>
<path d="M159.4 52.8l.3-.3 .1 .2z"/>
<path d="M159.4 52.8l.4-.1-.3 .2z"/>
<path d="M159.4 52.8l.1 .1-.4 .2z"/>
<path d="M159.1 53.1l.4-.2-.3 .3z"/>
<path d="M159.1 53.1l.1 .1-.3 .3z"/>
<path d="M158.9 53.5l.3-.3-.2 .3z"/>
<path d="M158.9 53.5h.1l-.3 .3z"/>
<path d="M158.7 53.8l.3-.3-.1 .4z"/>
<path d="M158.7 53.8l.2 .1-.3 .3z"/>
<path d="M158.9 53.9l-.1 .3h-.2z"/>
<path d="M158.6 54.2h.2l-.2 .4z"/>
<path d="M158.8 54.2v.4h-.2z"/>
<path d="M158.6 54.6h.2l-.2 .4z"/>
<path d="M158.8 54.6v.4h-.2z"/>
<path d="M158.6 55h.2l-.1 .4z"/>
<path d="M158.8 55l.1 .4h-.2z"/>
<path d="M158.7 55.4h.2v.4z"/>
<path d="M158.9 55.4l.1 .3-.1 .1z"/>
<path d="M158.9 55.8l.1-.1 .1 .4z"/>
<path d="M159 55.7l.2 .3-.1 .1z"/>
<path d="M159.1 56.1l.1-.1 .2 .4z"/>
<path d="M159.2 56l.3 .3-.1 .1z"/>
<path d="M159.4 56.4l.1-.1 .2 .4z"/>
<path d="M159.5 56.3l.3 .3-.1 .1z"/>
<path d="M159.8 56.6l.2 .3-.3-.2z"/>
<path d="M159.8 56.6l.3 .1-.1 .2z"/>
<path d="M160.1 56.7l.3 .4-.4-.2z"/>
<path d="M160.1 56.7l.3 .2v.2z"/>
<path d="M160.4 56.9l.4 .2h-.4z"/>
<path d="M160.4 56.9l.4 .1v.1z"/>
<path d="M160.8 57l.4 .2-.4-.1z"/>
<path d="M160.8 57h.4v.2z"/>
<path d="M161.2 57l.4 .1-.4 .1z"/>
<path d="M161.2 57h.3l.1 .1z"/>
<path d="M161.5 57l.5 .1h-.4z"/>
<path d="M161.5 57l.4-.1 .1 .2z"/>
<path d="M161.9 56.9h.4l-.3 .2z"/>
<path d="M161.9 56.9l.3-.2 .1 .2z"/>
<path d="M162.2 56.7h.5l-.4 .2z"/>
<path d="M162.2 56.7l.4-.1 .1 .1z"/>
<path d="M162.6 56.6l.4-.2-.3 .3z"/>
<path d="M162.6 56.6l.2-.3 .2 .1z"/>
<path d="M162.8 56.3l.4-.2-.2 .3z"/>
<path d="M163.1 56l.1 .1-.4 .2z"/>
<path d="M163.1 56l.3-.2-.2 .3z"/>
<path d="M163.3 55.7l.1 .1-.3 .2z"/>
<path d="M163.3 55.7l.3-.3-.2 .4z"/>
<path d="M163.4 55.4h.2l-.3 .3z"/>
<path d="M163.7 55l-.1 .4h-.2z"/>
<path d="M163.5 55h.2l-.3 .4z"/>
<path d="M163.7 54.6v.4h-.2z"/>
<path d="M163.5 54.6h.2l-.2 .4z"/>
<path d="M160.8 53.7l1.9-1.1 .1 .1z"/>
<path d="M160.7 53.6l2-1-1.9 1.1z"/>
<path d="M127.2 38.6l.1 1.8h-.1z"/>
<path d="M127.2 38.6l.1 .2v1.6z"/>
</g>
<path d="M127.2 38.7h50.9M115.2 48.7h24.1M115.2 40.4h24.1M115.3 40.4v8.4M127.2 48.7v21.8M139.2 40.4v8.4M127.2 70.4h50.9" fill="none" stroke="#231f20" stroke-width=".2"/>
<g fill="#231f20">
<path d="M116 53l.2-.1 2.5 3z"/>
<path d="M116 53l2.7 2.9 .2 .4z"/>
</g>
<path d="M118.8 53.7v2.6" fill="none" stroke="#231f20" stroke-width=".29"/>
<g fill="#231f20">
<path d="M118.6 53.7l1.8 2-1.6-1.5z"/>
<path d="M118.8 54.2l1.6 1.5-.2 .1z"/>
<path d="M120.1 55.9l.4-.3 .9 1.5z"/>
<path d="M140 50.8l8 3.8h-.4z"/>
<path d="M139.8 50.5l8.2 4.1-8-3.8z"/>
</g>
<path d="M139.9 50.5v8.2" fill="none" stroke="#231f20" stroke-width=".2"/>
<g fill="#231f20">
<path d="M140 58.4l7.6-3.8-7.8 4.1z"/>
<path d="M139.8 58.7l7.8-4.1h.4z"/>
<path d="M149.8 50.8l8 3.8h-.4z"/>
<path d="M149.7 50.5l8.1 4.1-8-3.8z"/>
</g>
<path d="M149.8 50.5v8.2" fill="none" stroke="#231f20" stroke-width=".2"/>
<g fill="#231f20">
<path d="M149.8 58.4l7.6-3.8-7.7 4.1z"/>
<path d="M149.7 58.7l7.7-4.1h.4z"/>
<path d="M150.5 52.6h1.7l-1.7 .2z"/>
<path d="M150.5 52.8l1.7-.2-.1 .2z"/>
</g>
<path d="M151 56.2h2.2M151.1 52.7v3.6M152.1 52.6v3.6M160.8 52.7v3.9M137.9 62.5v7.9" fill="none" stroke="#231f20" stroke-width=".2"/>
<g fill="#231f20">
<path d="M137.9 70.4l.4-.2v.2z"/>
<path d="M137.9 70.4l.3-.3 .1 .1z"/>
<path d="M138.1 70l.1 .1-.3 .3z"/>
<path d="M137.9 70h.2l-.2 .4z"/>
<path d="M137.8 70h.1v.4z"/>
<path d="M137.7 70.1l.1-.1 .1 .4z"/>
<path d="M137.7 70.1l.2 .3-.3-.2z"/>
<path d="M137.6 70.2l.3 .2h-.4z"/>
<path d="M137.5 70.4h.4l-.3 .1z"/>
<path d="M137.6 70.5l.3-.1-.2 .3z"/>
<path d="M137.9 70.4l-.1 .3h-.1z"/>
<path d="M137.9 70.4v.4l-.1-.1z"/>
<path d="M137.9 70.4l.2 .3-.2 .1z"/>
<path d="M137.9 70.4l.3 .3h-.1z"/>
<path d="M137.9 70.4l.4 .1-.1 .2z"/>
<path d="M137.9 70.4h.4v.1z"/>
<path d="M137.9 60.5l1 2h-1.9z"/>
<path d="M137 60.6l1.9-.2v.2z"/>
<path d="M137 60.4h1.9l-1.9 .2z"/>
<path d="M138 54.7l1.9-.2v.2z"/>
</g>
<path d="M137.9 54.6h2M137.9 54.5v4.1" fill="none" stroke="#231f20" stroke-width=".2"/>
<g fill="#231f20">
<path d="M137.9 58.6h.1v1.9z"/>
<path d="M137.9 58.6l.1 1.9h-.1z"/>
<path d="M147.8 54.7l1.9-.2v.2z"/>
<path d="M147.8 54.5h1.9l-1.9 .2z"/>
<path d="M157.5 54.7l2-.2v.2z"/>
<path d="M157.5 54.5h2l-2 .2z"/>
<path d="M158.8 54.5h2l-2 .2z"/>
<path d="M158.8 54.7l2-.2v.2z"/>
</g>
<path d="M139.2 44.6h14.6M153.7 44.5v8.2" fill="none" stroke="#231f20" stroke-width=".2"/>
<g fill="#231f20">
<path d="M143.8 44.6l.4-.2v.2z"/>
<path d="M143.8 44.6l.3-.3 .1 .1z"/>
<path d="M144 44.2l.1 .1-.3 .3z"/>
<path d="M143.8 44.2h.2l-.2 .4z"/>
<path d="M143.7 44.2h.1v.4z"/>
<path d="M143.6 44.3l.1-.1 .1 .4z"/>
<path d="M143.6 44.3l.2 .3-.3-.2z"/>
<path d="M143.5 44.4l.3 .2h-.3z"/>
<path d="M143.5 44.6h.3l-.3 .1z"/>
<path d="M143.5 44.7l.3-.1-.2 .3z"/>
<path d="M143.8 44.6l-.1 .4-.1-.1z"/>
<path d="M143.8 44.6v.4h-.1z"/>
<path d="M143.8 44.6l.2 .4h-.2z"/>
<path d="M143.8 44.6l.3 .3-.1 .1z"/>
<path d="M143.8 44.6l.4 .1-.1 .2z"/>
<path d="M143.8 44.6h.4v.1z"/>
</g>
<path d="M143.8 44.6v8.1M173.4 49.9v8.3M173.4 62.1v8.3" fill="none" stroke="#231f20" stroke-width=".2"/>
<g fill="#231f20">
<path d="M162.7 68l.1 1h-.1z"/>
<path d="M162.7 68l.1-.2v1.2z"/>
<path d="M161.6 67.4l1.2 .4-.1 .2z"/>
<path d="M161.6 67.4h.4l.8 .4z"/>
<path d="M161.6 67.4l1.9-1-1.5 1z"/>
<path d="M162 67.4l1.5-1h.4z"/>
<path d="M161.6 65.4l2.3 1h-.4z"/>
<path d="M161.6 65.4h.4l1.9 1z"/>
<path d="M161.6 65.4l1.9-.9-1.5 .9z"/>
<path d="M162 65.4l1.5-.9h.4z"/>
<path d="M161.6 63.5l2.3 1h-.4z"/>
<path d="M161.6 63.5h.4l1.9 1z"/>
<path d="M161.6 63.5l1.9-1-1.5 1z"/>
<path d="M162 63.5l1.5-1h.4z"/>
<path d="M162.7 62l1.2 .5h-.4z"/>
<path d="M162.7 62l.1-.1 1.1 .6z"/>
<path d="M162.7 61.1l.1 .8-.1 .1z"/>
<path d="M162.7 61.1h.1v.8z"/>
<path d="M162.7 70.4l.4-.2v.2z"/>
<path d="M163 70.1l.1 .1-.4 .2z"/>
<path d="M162.9 70l.1 .1-.3 .3z"/>
<path d="M162.7 70h.2l-.2 .4z"/>
<path d="M162.6 70h.1v.4z"/>
<path d="M162.5 70.1l.1-.1 .1 .4z"/>
<path d="M162.5 70.1l.2 .3-.3-.2z"/>
<path d="M162.4 70.2l.3 .2h-.3z"/>
<path d="M162.4 70.4h.3l-.3 .1z"/>
<path d="M162.4 70.5l.3-.1-.2 .3z"/>
<path d="M162.5 70.7l.2-.3-.1 .3z"/>
<path d="M162.7 70.4v.4l-.1-.1z"/>
<path d="M162.7 70.4l.2 .3-.2 .1z"/>
<path d="M162.7 70.4l.3 .3h-.1z"/>
<path d="M162.7 70.4l.4 .1-.1 .2z"/>
<path d="M162.7 70.4h.4v.1z"/>
<path d="M162.7 69h.1v1.4z"/>
<path d="M162.7 69l.1 1.4h-.1z"/>
<path d="M173.4 70.4l.4-.2v.2z"/>
<path d="M173.7 70.1l.1 .1-.4 .2z"/>
<path d="M173.6 70l.1 .1-.3 .3z"/>
<path d="M173.4 70h.2l-.2 .4z"/>
<path d="M173.3 70h.1v.4z"/>
<path d="M173.2 70.1l.1-.1 .1 .4z"/>
<path d="M173.2 70.1l.2 .3-.3-.2z"/>
<path d="M173.1 70.2l.3 .2h-.4z"/>
<path d="M173 70.4h.4l-.3 .1z"/>
<path d="M173.1 70.5l.3-.1-.2 .3z"/>
<path d="M173.4 70.4l-.1 .3h-.1z"/>
<path d="M173.4 70.4v.4l-.1-.1z"/>
<path d="M173.4 70.4l.2 .3-.2 .1z"/>
<path d="M173.4 70.4l.3 .3h-.1z"/>
<path d="M173.4 70.4l.4 .1-.1 .2z"/>
<path d="M173.4 70.4h.4v.1z"/>
</g>
<path d="M162.7 56.6v4.5M162.7 60.1h6.8" fill="none" stroke="#231f20" stroke-width=".2"/>
<g fill="#231f20">
<path d="M162.7 60.1l.4-.1v.1z"/>
<path d="M162.7 60.1l.3-.2 .1 .1z"/>
<path d="M162.9 59.8l.1 .1-.3 .2z"/>
<path d="M162.7 59.7l.2 .1-.2 .3z"/>
<path d="M162.6 59.8l.1-.1v.4z"/>
<path d="M162.5 59.9l.1-.1 .1 .3z"/>
<path d="M162.5 59.9l.2 .2-.3-.1z"/>
<path d="M162.4 60l.3 .1h-.3z"/>
<path d="M162.4 60.1h.3l-.3 .2z"/>
<path d="M162.4 60.3l.3-.2-.2 .3z"/>
<path d="M162.7 60.1l-.1 .4-.1-.1z"/>
<path d="M162.7 60.1v.4h-.1z"/>
<path d="M162.7 60.1l.2 .4h-.2z"/>
<path d="M162.7 60.1l.3 .3-.1 .1z"/>
<path d="M162.7 60.1l.4 .2-.1 .1z"/>
<path d="M162.7 60.1h.4v.2z"/>
<path d="M162.1 55.7l.6 .9h-1.1z"/>
<path d="M174.4 59.7v.4h-.2z"/>
<path d="M174.2 59.8l.2-.1-.2 .4z"/>
<path d="M174.3 59.3l.1 .4-.2 .1z"/>
<path d="M174.1 59.4l.2-.1-.1 .5z"/>
<path d="M174.1 59l.2 .3-.2 .1z"/>
<path d="M174 59.1l.1-.1v.4z"/>
<path d="M173.9 58.6l.2 .4-.1 .1z"/>
<path d="M173.8 58.7l.1-.1 .1 .5z"/>
<path d="M173.7 58.3l.2 .3-.1 .1z"/>
<path d="M173.7 58.3l.1 .4-.3-.2z"/>
<path d="M173.4 58.1l.3 .2-.2 .2z"/>
<path d="M173.4 58.1l.1 .4-.2-.3z"/>
<path d="M173 57.9l.4 .2-.1 .1z"/>
<path d="M173 57.9l.3 .3-.4-.2z"/>
<path d="M172.6 57.7l.4 .2-.1 .1z"/>
<path d="M172.6 57.7l.3 .3-.3-.1z"/>
<path d="M172.3 57.6l.3 .1v.2z"/>
<path d="M172.3 57.6l.3 .3-.4-.1z"/>
<path d="M171.9 57.6h.4l-.1 .2z"/>
<path d="M171.9 57.6l.3 .2h-.3z"/>
<path d="M171.5 57.6h.4v.2z"/>
<path d="M171.5 57.6l.4 .2h-.4z"/>
<path d="M171.1 57.7l.4-.1v.2z"/>
<path d="M171.1 57.7l.4 .1-.4 .1z"/>
<path d="M170.7 57.9l.4-.2v.2z"/>
<path d="M170.7 57.9h.4l-.3 .1z"/>
<path d="M170.4 58.1l.3-.2 .1 .1z"/>
<path d="M170.4 58.1l.4-.1-.3 .2z"/>
<path d="M170 58.3l.4-.2 .1 .1z"/>
<path d="M170 58.3l.5-.1-.3 .3z"/>
<path d="M170 58.3l.2 .2-.4 .1z"/>
<path d="M169.8 58.6l.4-.1-.3 .2z"/>
<path d="M169.8 58.6l.1 .1-.3 .3z"/>
<path d="M169.6 59l.3-.3-.2 .4z"/>
<path d="M169.6 59l.1 .1-.3 .2z"/>
<path d="M169.4 59.3l.3-.2-.1 .3z"/>
<path d="M169.4 59.3l.2 .1-.3 .3z"/>
<path d="M169.6 59.4l-.1 .4-.2-.1z"/>
<path d="M169.3 59.7l.2 .1-.2 .3z"/>
<path d="M169.5 59.8v.3h-.2z"/>
<path d="M169.3 60.1h.2l-.2 .4z"/>
<path d="M169.5 60.1v.4h-.2z"/>
<path d="M169.3 60.5h.2l-.1 .4z"/>
<path d="M169.5 60.5l.1 .4h-.2z"/>
<path d="M169.4 60.9h.2v.4z"/>
<path d="M169.6 60.9l.1 .3-.1 .1z"/>
<path d="M169.6 61.3l.1-.1 .1 .4z"/>
<path d="M169.7 61.2l.2 .3-.1 .1z"/>
<path d="M169.8 61.6l.1-.1 .1 .4z"/>
<path d="M169.9 61.5l.3 .3-.2 .1z"/>
<path d="M170 61.9l.2-.1 .2 .4z"/>
<path d="M170.2 61.8l.3 .3-.1 .1z"/>
<path d="M170.5 62.1l.2 .3-.3-.2z"/>
<path d="M170.5 62.1l.3 .2-.1 .1z"/>
<path d="M170.8 62.3l.3 .3-.4-.2z"/>
<path d="M170.8 62.3l.3 .1v.2z"/>
<path d="M171.1 62.4l.4 .3-.4-.1z"/>
<path d="M171.1 62.4l.4 .1v.2z"/>
<path d="M171.5 62.5l.4 .2h-.4z"/>
<path d="M171.5 62.5h.4v.2z"/>
<path d="M171.9 62.5l.4 .2h-.4z"/>
<path d="M171.9 62.5h.3l.1 .2z"/>
<path d="M172.2 62.5l.4 .1-.3 .1z"/>
<path d="M172.2 62.5l.4-.1v.2z"/>
<path d="M172.6 62.4h.4l-.4 .2z"/>
<path d="M172.6 62.4l.3-.1 .1 .1z"/>
<path d="M172.9 62.3l.5-.1-.4 .2z"/>
<path d="M172.9 62.3l.4-.2 .1 .1z"/>
<path d="M173.3 62.1l.4-.2-.3 .3z"/>
<path d="M173.3 62.1l.2-.3 .2 .1z"/>
<path d="M173.5 61.8l.4-.2-.2 .3z"/>
<path d="M173.8 61.5l.1 .1-.4 .2z"/>
<path d="M173.8 61.5l.3-.2-.2 .3z"/>
<path d="M174 61.2l.1 .1-.3 .2z"/>
<path d="M174 61.2l.3-.3-.2 .4z"/>
<path d="M174.1 60.9h.2l-.3 .3z"/>
<path d="M174.4 60.5l-.1 .4h-.2z"/>
<path d="M174.2 60.5h.2l-.3 .4z"/>
<path d="M174.4 60.1v.4h-.2z"/>
<path d="M174.2 60.1h.2l-.2 .4z"/>
<path d="M171.5 61l1.1 .6-1.2-.4z"/>
<path d="M171.4 61.2l1.2 .4-.1 .1z"/>
<path d="M171.5 59.2l1.9-1.1 .1 .1z"/>
<path d="M171.4 59.1l2-1-1.9 1.1z"/>
<path d="M172.8 61.2l.6 .9h-1.1z"/>
</g>
<path d="M171.5 58.2v3.9" fill="none" stroke="#231f20" stroke-width=".2"/>
<g fill="#231f20">
<path d="M169.5 60.1h2l-2 .1z"/>
<path d="M169.5 60.2l2-.1v.1z"/>
<path d="M179.5 70.2v.2h-.1z"/>
<path d="M179.3 70.2h.2l-.1 .2z"/>
<path d="M179.4 70l.1 .2h-.2z"/>
<path d="M179.2 70.1l.2-.1-.1 .2z"/>
<path d="M179.2 69.8l.2 .2-.2 .1z"/>
<path d="M179.2 69.8v.3l-.1-.1z"/>
<path d="M179 69.7l.2 .1-.1 .2z"/>
<path d="M179 69.7l.1 .3-.1-.1z"/>
<path d="M178.8 69.7h.2v.2z"/>
<path d="M178.8 69.7l.2 .2-.2-.1z"/>
<path d="M178.6 69.7h.2v.1z"/>
<path d="M178.6 69.7l.2 .1-.1 .1z"/>
<path d="M178.4 69.8l.2-.1 .1 .2z"/>
<path d="M178.4 69.8l.3 .1-.2 .1z"/>
<path d="M178.4 69.8l.1 .2h-.3z"/>
<path d="M178.2 70h.3l-.1 .1z"/>
<path d="M178.2 70l.2 .1-.2 .1z"/>
<path d="M178.2 70.2l.2-.1-.1 .1z"/>
<path d="M178.2 70.2h.1l-.2 .2z"/>
<path d="M178.1 70.4l.2-.2v.2z"/>
<path d="M178.1 70.4h.2l-.1 .2z"/>
<path d="M178.3 70.4v.1l-.1 .1z"/>
<path d="M178.2 70.6l.1-.1-.1 .3z"/>
<path d="M178.3 70.5l.1 .2-.2 .1z"/>
<path d="M178.2 70.8l.2-.1v.2z"/>
<path d="M178.4 70.7l.1 .1-.1 .1z"/>
<path d="M178.5 70.8l.1 .2-.2-.1z"/>
<path d="M178.5 70.8l.2 .1-.1 .1z"/>
<path d="M178.7 70.9l.1 .2-.2-.1z"/>
<path d="M178.7 70.9h.1v.2z"/>
<path d="M178.8 70.9l.2 .1-.2 .1z"/>
<path d="M178.8 70.9h.2v.1z"/>
<path d="M179 70.9h.2l-.2 .1z"/>
<path d="M179 70.9l.1-.1 .1 .1z"/>
<path d="M179.1 70.8h.3l-.2 .1z"/>
<path d="M179.2 70.7l.2 .1h-.3z"/>
<path d="M179.2 70.7l.3-.1-.1 .2z"/>
<path d="M179.3 70.5l.2 .1-.3 .1z"/>
<path d="M179.3 70.5l.2-.1v.2z"/>
<path d="M179.4 70.4h.1l-.2 .1z"/>
</g>
<path d="M173.4 49.9h4.7" fill="none" stroke="#231f20" stroke-width=".2"/>
<g fill="#231f20">
<path d="M162.7 47.1l.1 1h-.1z"/>
<path d="M162.7 47.1l.1-.1v1.1z"/>
<path d="M161.6 46.6l1.2 .4-.1 .1z"/>
<path d="M161.6 46.6h.4l.8 .4z"/>
<path d="M161.6 46.6l1.9-1-1.5 1z"/>
<path d="M162 46.6l1.5-1h.4z"/>
<path d="M161.6 44.6l2.3 1h-.4z"/>
<path d="M161.6 44.6h.4l1.9 1z"/>
<path d="M161.6 44.6l1.9-1-1.5 1z"/>
<path d="M162 44.6l1.5-1h.4z"/>
<path d="M161.6 42.6l2.3 1h-.4z"/>
<path d="M161.6 42.6h.4l1.9 1z"/>
<path d="M161.6 42.6l1.9-1-1.5 1z"/>
<path d="M162 42.6l1.5-1h.4z"/>
<path d="M162.7 41.2l1.2 .4h-.4z"/>
<path d="M162.7 41.2l.1-.1 1.1 .5z"/>
<path d="M162.7 40.3l.1 .8-.1 .1z"/>
<path d="M162.7 40.3h.1v.8z"/>
</g>
<path d="M162.7 48.1v4.6" fill="none" stroke="#231f20" stroke-width=".2"/>
<g fill="#231f20">
<path d="M162.7 38.7l.1 1.6h-.1z"/>
<path d="M162.7 38.7h.1v1.6z"/>
<path d="M162.7 38.7l.4-.2v.2z"/>
<path d="M163 38.4l.1 .1-.4 .2z"/>
<path d="M162.9 38.3l.1 .1-.3 .3z"/>
<path d="M162.7 38.3h.2l-.2 .4z"/>
<path d="M162.6 38.3h.1v.4z"/>
<path d="M162.5 38.4l.1-.1 .1 .4z"/>
<path d="M162.5 38.4l.2 .3-.3-.2z"/>
<path d="M162.4 38.5l.3 .2h-.3z"/>
<path d="M162.4 38.7h.3l-.3 .1z"/>
<path d="M162.4 38.8l.3-.1-.2 .2z"/>
<path d="M162.7 38.7l-.1 .3-.1-.1z"/>
<path d="M162.7 38.7v.4l-.1-.1z"/>
<path d="M162.7 38.7l.2 .3-.2 .1z"/>
<path d="M162.7 38.7l.3 .2-.1 .1z"/>
<path d="M162.7 38.7l.4 .1-.1 .1z"/>
<path d="M162.7 38.7h.4v.1z"/>
<path d="M179.5 49.7v.2h-.1z"/>
<path d="M179.3 49.7h.2l-.1 .2z"/>
<path d="M179.4 49.5l.1 .2h-.2z"/>
<path d="M179.2 49.6l.2-.1-.1 .2z"/>
<path d="M179.2 49.3l.2 .2-.2 .1z"/>
<path d="M179.2 49.3v.3l-.1-.1z"/>
<path d="M179 49.2l.2 .1-.1 .2z"/>
<path d="M179 49.2l.1 .3-.1-.1z"/>
<path d="M178.8 49.2h.2v.2z"/>
<path d="M178.8 49.2l.2 .2h-.2z"/>
<path d="M178.6 49.2h.2v.2z"/>
<path d="M178.6 49.2l.2 .2h-.1z"/>
<path d="M178.4 49.3l.2-.1 .1 .2z"/>
<path d="M178.4 49.3l.3 .1-.2 .1z"/>
<path d="M178.4 49.3l.1 .2h-.3z"/>
<path d="M178.2 49.5h.3l-.1 .1z"/>
<path d="M178.2 49.5l.2 .1-.2 .1z"/>
<path d="M178.2 49.7l.2-.1-.1 .1z"/>
<path d="M178.2 49.7h.1l-.2 .2z"/>
<path d="M178.1 49.9l.2-.2v.2z"/>
<path d="M178.1 49.9h.2l-.1 .2z"/>
<path d="M178.3 49.9v.2h-.1z"/>
<path d="M178.2 50.1h.1l-.1 .2z"/>
<path d="M178.3 50.1l.1 .1-.2 .1z"/>
<path d="M178.2 50.3l.2-.1v.3z"/>
<path d="M178.4 50.2l.1 .1-.1 .2z"/>
<path d="M178.5 50.3l.1 .3-.2-.1z"/>
<path d="M178.5 50.3l.2 .1-.1 .2z"/>
<path d="M178.7 50.4l.1 .2h-.2z"/>
<path d="M178.7 50.4h.1v.2z"/>
<path d="M178.8 50.4l.2 .2h-.2z"/>
<path d="M178.8 50.4h.2v.2z"/>
<path d="M179 50.4l.2 .1-.2 .1z"/>
<path d="M179 50.4l.1-.1 .1 .2z"/>
<path d="M179.1 50.3h.3l-.2 .2z"/>
<path d="M179.2 50.2l.2 .1h-.3z"/>
<path d="M179.2 50.2l.3-.1-.1 .2z"/>
<path d="M179.3 50.1h.2l-.3 .1z"/>
<path d="M179.3 50.1l.2-.2v.2z"/>
<path d="M179.4 49.9h.1l-.2 .2z"/>
<path d="M179.5 38.5v.2h-.1z"/>
<path d="M179.3 38.5h.2l-.1 .2z"/>
<path d="M179.4 38.3l.1 .2h-.2z"/>
<path d="M179.2 38.4l.2-.1-.1 .2z"/>
<path d="M179.2 38.1l.2 .2-.2 .1z"/>
<path d="M179.2 38.1v.3l-.1-.2z"/>
<path d="M179 38l.2 .1-.1 .1z"/>
<path d="M179 38l.1 .2h-.1z"/>
<path d="M178.8 38h.2v.2z"/>
<path d="M178.8 38l.2 .2-.2-.1z"/>
<path d="M178.6 38h.2v.1z"/>
<path d="M178.6 38l.2 .1-.1 .1z"/>
<path d="M178.4 38.1l.2-.1 .1 .2z"/>
<path d="M178.4 38.1l.3 .1h-.2z"/>
<path d="M178.2 38.3l.2-.2 .1 .1z"/>
<path d="M178.2 38.3l.3-.1-.1 .2z"/>
<path d="M178.2 38.3l.2 .1-.2 .1z"/>
<path d="M178.2 38.5l.2-.1-.1 .1z"/>
<path d="M178.2 38.5h.1l-.2 .2z"/>
<path d="M178.1 38.7l.2-.2v.2z"/>
<path d="M178.1 38.7h.2l-.1 .2z"/>
<path d="M178.3 38.7v.1l-.1 .1z"/>
<path d="M178.2 38.9l.1-.1-.1 .3z"/>
<path d="M178.3 38.8l.1 .2-.2 .1z"/>
<path d="M178.2 39.1l.2-.1v.2z"/>
<path d="M178.4 39l.1 .1-.1 .1z"/>
<path d="M178.5 39.1l.1 .2-.2-.1z"/>
<path d="M178.5 39.1l.2 .1-.1 .1z"/>
<path d="M178.7 39.2l.1 .2-.2-.1z"/>
<path d="M178.7 39.2h.1v.2z"/>
<path d="M178.8 39.2l.2 .1-.2 .1z"/>
<path d="M178.8 39.2h.2v.1z"/>
<path d="M179 39.2h.2l-.2 .1z"/>
<path d="M179 39.2l.1-.1 .1 .1z"/>
<path d="M179.1 39.1h.3l-.2 .1z"/>
<path d="M179.2 39l.2 .1h-.3z"/>
<path d="M179.2 39l.3-.1-.1 .2z"/>
<path d="M179.3 38.8l.2 .1-.3 .1z"/>
<path d="M179.3 38.8l.2-.1v.2z"/>
<path d="M179.4 38.7h.1l-.2 .1z"/>
</g>
<path d="M27.3 40.4h23.9v8.2h-23.9zM115.2 40.4h24.1v8.4h-24.1z" fill="none" stroke="#231f20" stroke-width=".34"/>
<g font-size="4.2" fill="#231f20">
<text x="199.8" y="19.4" transform="rotate(90 199.8 19.4)">QSE158, QSE159 - Plastic Silicon OPTOLOGIC® Photosensor</text>
<text x="25.4" y="28.2">Block Diagrams</text>
<text x="25.4" y="98.3">Absolute Maximum Ratings</text>
</g>
<g font-size="3.5" fill="#231f20">
<text x="32.7" y="120.8">Symbol</text>
<text x="85.9" y="120.8">Parameter</text>
<text x="144.3" y="120.8">Rating</text>
<text x="173.8" y="120.8">Unit</text>
</g>
<g font-size="3.2" fill="#231f20">
<text x="81.8" y="98.3">(T</text>
<text x="87.1" y="98.3">= 25°C unless otherwise specif</text>
<text x="129.7" y="98.3">ied)</text>
<text x="25.4" y="102.5">Stresses exceeding the absolute maximum ratings may damage the device. The device may not function or be</text>
<text x="25.4" y="106.4">operable above the recommended operating conditions and stressing the parts to these levels is not recommended.</text>
<text x="25.4" y="110.3">In addition, extended exposure to stresses above the recommended operating conditions may affect device reliability.</text>
<text x="25.4" y="114.2">The absolute maximum ratings are stress ratings only.</text>
<text x="35.4" y="126.2">T</text>
<text x="35.5" y="131.5">T</text>
<text x="53.8" y="126.2">Operating Temperature</text>
<text x="53.8" y="131.5">Storage Temperature</text>
<text x="141.7" y="131.5">-40 to +100</text>
<text x="142.6" y="126.2">-40 to +85</text>
<text x="175.4" y="131.5">°C</text>
<text x="175.4" y="126.2">°C</text>
<text x="34.8" y="136.8">T</text>
<text x="53.8" y="136.8">Soldering Temperature (Iron)</text>
<text x="140.7" y="136.8">240 for 5 sec</text>
<text x="175.4" y="136.8">°C</text>
<text x="34.4" y="142.1">T</text>
<text x="53.8" y="142.1">Soldering Temperature (Flow)</text>
<text x="139.8" y="142.1">260 for 10 sec</text>
<text x="175.4" y="142.1">°C</text>
<text x="37.7" y="147.3">I</text>
<text x="53.8" y="147.3">Output Current</text>
<text x="148" y="147.3">50</text>
<text x="174.8" y="147.3">mA</text>
<text x="36.2" y="152.6">V</text>
<text x="53.8" y="152.6">Supply Voltage</text>
<text x="143.6" y="152.6">4.0 to 16</text>
<text x="176.1" y="152.6">V</text>
<text x="37.1" y="157.9">V</text>
<text x="53.8" y="157.9">Output Voltage</text>
<text x="148" y="157.9">35</text>
<text x="176.1" y="157.9">V</text>
<text x="37.1" y="163.2">P</text>
<text x="53.8" y="163.2">Power Dissipation</text>
<text x="147.2" y="163.2">100</text>
<text x="174.4" y="163.2">mW</text>
<text x="25.4" y="169.6">Notes:</text>
<text x="25.4" y="173.8">1. Derate power dissipation linearly 2.50mW/°C above 25°C.</text>
<text x="25.4" y="178.7">2. RMA flux is recommended.</text>
<text x="25.4" y="183.7">3. Methanol or isopropyl alcohols are recommended as cleaning agents.</text>
<text x="25.4" y="188.6">4. Soldering iron tip 1/16&quot; (1.6mm) minimum from housing.</text>
</g>
<g font-size="3" fill="#231f20">
<text x="57.8" y="76.7">QSE158</text>
<text x="145.7" y="76.6">QSE159</text>
<text x="42.4" y="80.4">Open-Collector Output Buffer</text>
<text x="129.2" y="80.3">Open-Collector Output Inverter</text>
</g>
<g font-size="2.7" fill="#231f20">
<text x="93.6" y="39.5">V</text>
<text x="181.5" y="39.4">V</text>
<text x="30.7" y="47">REGULATOR</text>
<text x="32.9" y="43.9">VOLTAGE</text>
<text x="118.6" y="47">REGULATOR</text>
<text x="120.8" y="43.9">VOLTAGE</text>
<text x="93.6" y="50.7">V</text>
<text x="181.5" y="50.7">V</text>
<text x="52.6" y="56">LA</text>
<text x="140.5" y="55.9">LA</text>
<text x="93.6" y="71.2">GND</text>
<text x="181.5" y="71.1">GND</text>
</g>
<g font-size="2.5" fill="#231f20">
<text x="84.5" y="99.1">A</text>
<text x="37.2" y="127">OPR</text>
<text x="36.7" y="137.6">SOL-I</text>
<text x="37.4" y="132.3">STG</text>
<text x="94.2" y="135.5">(2,3,4)</text>
<text x="36.3" y="142.8">SOL-F</text>
<text x="95.4" y="140.8">(2,3)</text>
<text x="38.5" y="148.1">O</text>
<text x="38.3" y="153.4">CC</text>
<text x="39.1" y="158.7">O</text>
<text x="79" y="161.9">(1)</text>
<text x="39.2" y="164">D</text>
<text x="19" y="263.7">©2004 Fairchild Semiconductor Corporation</text>
<text x="171.8" y="263.7">www.fairchildsemi.com</text>
<text x="19" y="266.5">QSE158, QSE159 Rev. 1.5</text>
<text x="107.3" y="266.5">2</text>
</g>
<g font-size="2.3" fill="#231f20">
<text x="95.5" y="40">CC</text>
<text x="183.4" y="40">CC</text>
<text x="95.5" y="51.2">OUT</text>
<text x="183.4" y="51.2">OUT</text>
</g>
</svg>
